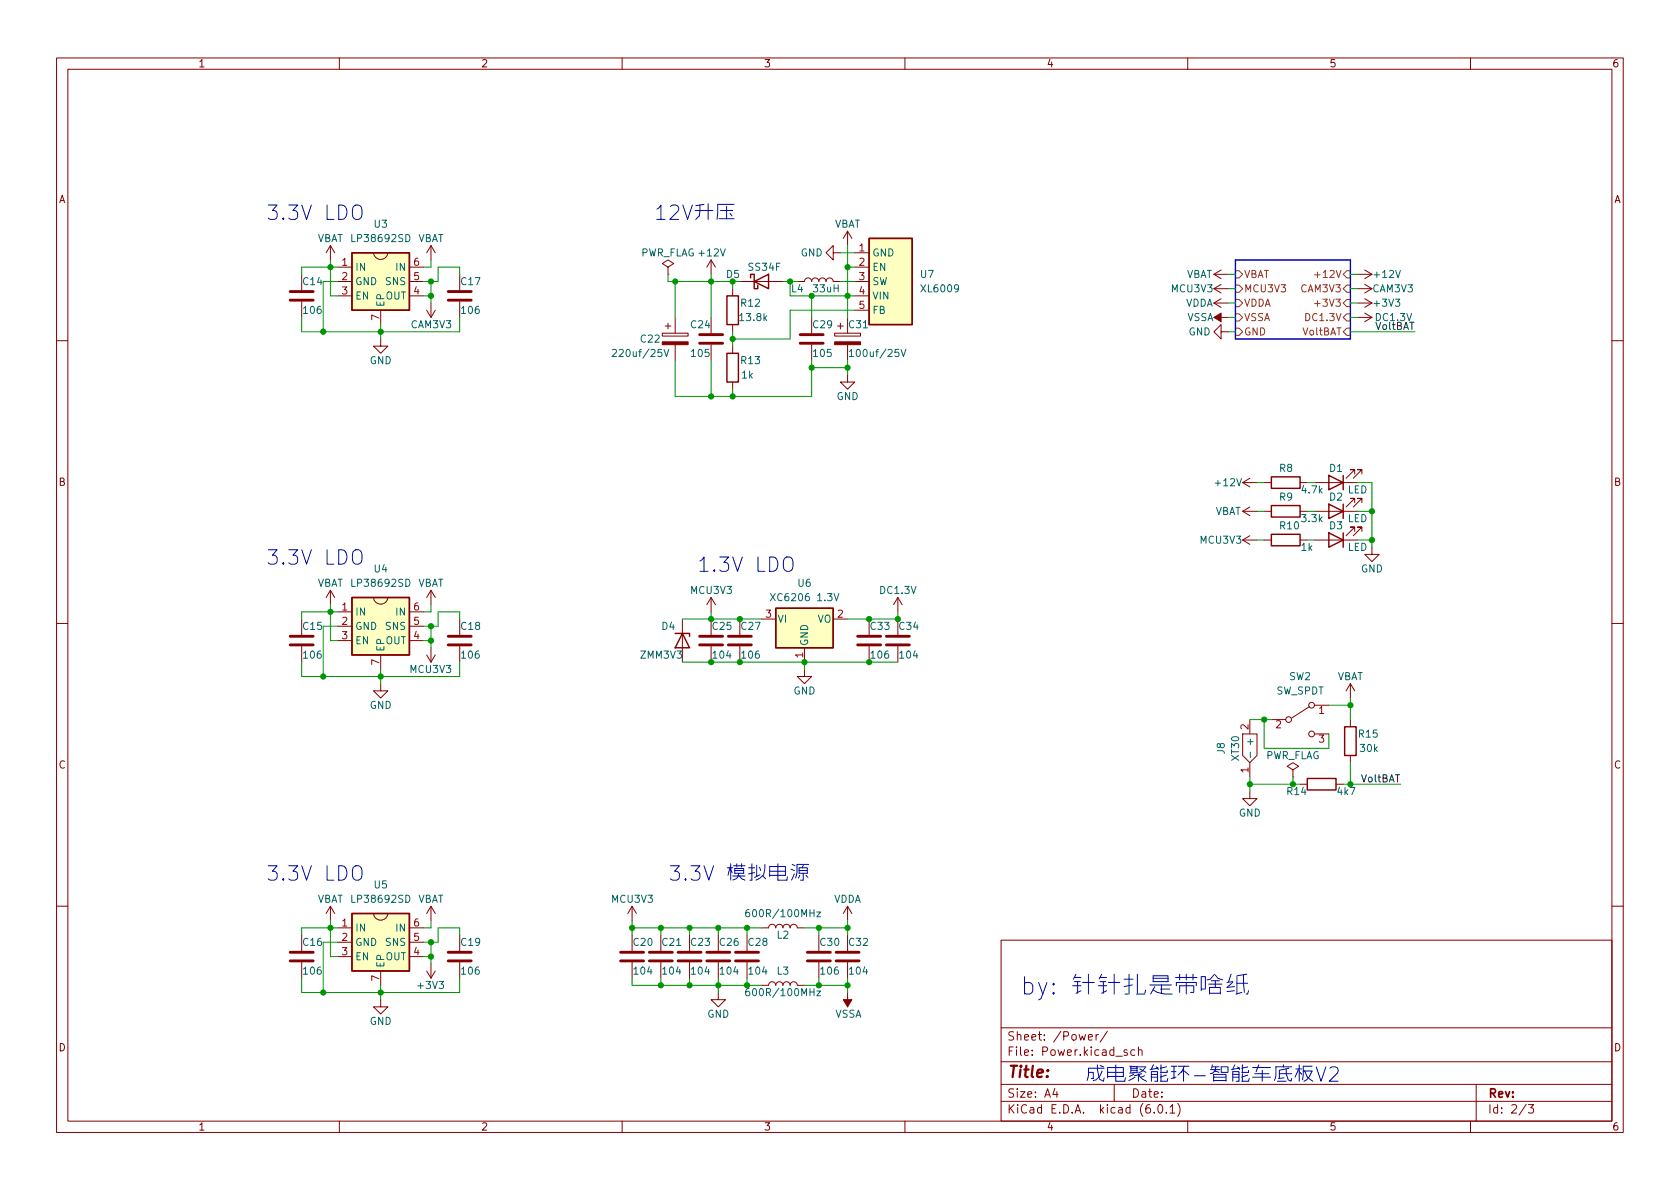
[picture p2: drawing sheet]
<svg xmlns="http://www.w3.org/2000/svg" width="297mm" height="210mm" viewBox="0 0 297 210" stroke-linecap="round" stroke-linejoin="round" font-family="sans-serif">
<g fill="none" stroke="#840000" stroke-width=".18">
<path d="M10 10.2h277v190.1h-277zM12 12.2h273v186.1h-273zM60 10.2v2M110 10.2v2M160 10.2v2M210 10.2v2M260 10.2v2M53.3 48.5v2.8M53.3 53.3v2.8M58.4 43.4v2.6M58.4 43.4l-.7 1.3M58.4 43.4l.8 1.3"/>
<path d="M59.7 49.8h2.5M59.7 47.2h2.5M59.7 52.3h2.5M66 44.7a1.27 1.27 0 0 0 1.3 1.2 1.27 1.27 0 0 0 1.3-1.2M67.3 59.9v1.3h1.3l-1.3 1.3-1.3-1.3h1.3M67.3 54.9v2.5M72.4 49.8h2.5M72.4 47.2h2.5M72.4 52.3h2.5M75.4 54.9l.8 1.2M76.2 43.4l-.8 1.3M76.2 43.4v2.6"/>
<path d="M76.2 53.6v2.5M76.2 43.4l.8 1.3M77 54.9l-.8 1.2M81.3 48.5v2.8M81.3 53.3v2.8M117.1 58.9h4.6v.5h-4.6zM117.6 57.7h1M118.1 47.2l1-.6-1-.6-1 .6 1 .6v1.3M118.1 48.5h.1M118.1 57.1v1.1M119.4 56.1v2.8M125.7 46v2.5"/>
<path d="M125.7 56.1v2.8M125.7 46l-.7 1.2M125.7 46l.8 1.2M129.5 51v1.3M129.5 57.4v1.3M130.8 49.8h7.6M141 49.8h1.2a.64 .64 0 0 1 .7-.7 .64 .64 0 0 1 .6 .7 .64 .64 0 0 1 .6-.7 .64 .64 0 0 1 .7 .7 .64 .64 0 0 1 .6-.7 .64 .64 0 0 1 .6 .7 .64 .64 0 0 1 .7-.7 .64 .64 0 0 1 .6 .7h1.3M143.5 56.1v2.8M147.3 44.7v-1.3l-1.3 1.3 1.3 1.3v-1.3h1.3M147.6 58.9h4.5v.5h-4.5zM148.1 57.7h1M148.6 57.1v1.1"/>
<path d="M149.9 40.9v2.5M149.9 56.1v2.8M149.9 40.9l-.8 1.3M149.9 40.9l.7 1.3M151.1 49.8h2.6M151.1 47.2h2.6M151.1 52.3h2.6M151.1 44.7h2.6M151.1 54.9h2.6M214.6 51h2.6M214.6 56.1h2.6M214.6 53.6h2.6"/>
<path d="M214.6 48.5h2.6M214.6 53.6l1.3 .8M214.6 51l1.3 .8M214.6 48.5l1.3 .8M215.9 58.7v-1.3l-1.3 1.3 1.3 1.2v-1.2h1.3M215.9 52.8l-1.3 .8M215.9 50.3l-1.3 .7M215.9 47.7l-1.3 .8M240 51h2.6M240 56.1h2.6M240 53.6h2.6M240 48.5h2.6"/>
<path d="M241.3 50.3l1.3 .7M241.3 55.4l1.3 .7M241.3 52.8l1.3 .8M241.3 47.7l1.3 .8M242.6 51l-1.3 .8M242.6 56.1l-1.3 .8M242.6 53.6l-1.3 .8M242.6 48.5l-1.3 .8M10 60.2h2M119.4 61v2.7M125.7 61v2.7M129.5 61.2v1.3"/>
<path d="M129.5 67.6v1.2M143.5 61v2.7M149.9 66.3v1.3h1.2l-1.2 1.2-1.3-1.2h1.3M149.9 61v2.7M285 60.2h2M219.7 85.3h2.5M219.7 85.3l1.3 .8M219.7 90.4l1.3 .8M219.7 90.4h2.5M219.7 95.5h2.5M219.7 95.5l1.3 .8M221 84.6l-1.3 .7"/>
<path d="M221 89.7l-1.3 .7M221 94.7l-1.3 .8M223.5 85.3h1.3M223.5 90.4h1.3M223.5 95.5h1.3M229.9 85.3h1.2M229.9 90.4h1.2M229.9 95.5h1.2M232.4 85.3h7.6M232.4 90.4h7.6M232.4 95.5h7.6M239.5 83.8v-.7h-.7h.7l-1.5 1.5"/>
<path d="M239.5 88.9v-.8h-.7h.7l-1.5 1.6M239.5 94v-.8h-.7h.7l-1.5 1.5M240.8 83.8v-.7h-.8h.8l-1.5 1.5M240.8 88.9v-.8h-.8h.8l-1.5 1.6M240.8 94v-.8h-.8h.8l-1.5 1.5M242.6 96.8v1.2h1.2l-1.2 1.3-1.3-1.3h1.3M10 110.2h2M53.3 109.5v2.8M53.3 114.3v2.8M58.4 104.4l-.7 1.3M58.4 104.4v2.5M58.4 104.4l.8 1.3"/>
<path d="M59.7 108.2h2.5M59.7 110.7h2.5M59.7 113.3h2.5M66 105.7a1.27 1.27 0 0 0 1.3 1.1 1.27 1.27 0 0 0 1.3-1.1M67.3 115.8v2.6M72.4 108.2h2.5M72.4 110.7h2.5M72.4 113.3h2.5M75.4 115.8l.8 1.3M76.2 104.4v2.5M76.2 114.5v2.6M76.2 104.4l-.8 1.3"/>
<path d="M76.2 104.4l.8 1.3M77 115.8l-.8 1.3M81.3 109.5v2.8M81.3 114.3v2.8M120.6 109.5v7.6M125.7 105.7v2.5M125.7 109.5v2.8M125.7 114.3v2.8M125.7 105.7l-.7 1.2M125.7 105.7l.8 1.2M130.8 109.5v2.8M130.8 114.3v2.8"/>
<path d="M134.6 109.5h2.6M142.2 118.4v1.2h1.3l-1.3 1.3-1.2-1.3h1.2M142.2 114.5v2.6M147.3 109.5h2.6M153.7 109.5v2.8M153.7 114.3v2.8M158.7 105.7v2.5M158.7 109.5v2.8M158.7 114.3v2.8M158.7 105.7l-.7 1.2M158.7 105.7l.8 1.2M285 110.2h2"/>
<path d="M67.3 120.9v1.3h1.3l-1.3 1.2-1.3-1.2h1.3M219.7 129.8h2.5v3.8l-1.2 1.3-1.3-1.3zM221 139.9v1.3h1.2l-1.2 1.3-1.3-1.3h1.3M221 127.2v2.6M221 134.9v2.5M224.8 127.2h2.5M228.6 136.1l1-.6-1-.6-1 .6 1 .6v1.3M228.6 137.4h.1M229.9 138.7h1.2M231.5 125l-3.2 2M232.4 124.7h2.5M232.4 129.8h2.5"/>
<path d="M236.2 138.7h1.3M238.8 120.9v2.5M238.8 127.2v1.3M238.8 133.6v1.3M238.8 120.9l-.8 1.3M238.8 120.9l.7 1.3M10 160.2h2M53.3 165.3v2.8M53.3 170.2v2.8M58.4 160.3v2.5M58.4 160.3l-.7 1.2M58.4 160.3l.8 1.2"/>
<path d="M59.7 164.1h2.5M59.7 166.6h2.5M59.7 169.2h2.5M66 161.5a1.27 1.27 0 0 0 1.3 1.2 1.27 1.27 0 0 0 1.3-1.2M67.3 176.8v1.2h1.3l-1.3 1.3-1.3-1.3h1.3M67.3 171.7v2.5M72.4 164.1h2.5M72.4 166.6h2.5M72.4 169.2h2.5M75.4 171.7l.8 1.3M76.2 160.3v2.5M76.2 170.4v2.6"/>
<path d="M76.2 160.3l-.8 1.2M76.2 160.3l.8 1.2M77 171.7l-.8 1.3M81.3 165.3v2.8M81.3 170.2v2.8M111.8 160.3l-.8 1.2M111.8 160.3v2.5M111.8 165.3v2.8M111.8 170.2v2.8M111.8 160.3l.7 1.2M116.8 165.3v2.8M116.8 170.2v2.8"/>
<path d="M121.9 165.3v2.8M121.9 170.2v2.8M127 175.5v1.3h1.3l-1.3 1.2-1.3-1.2h1.3M127 165.3v2.8M127 170.2v2.8M132.1 165.3v2.8M132.1 170.2v2.8M134.6 164.1h1.3a.64 .64 0 0 1 .6-.7 .64 .64 0 0 1 .7 .7 .64 .64 0 0 1 .6-.7 .64 .64 0 0 1 .6 .7 .64 .64 0 0 1 .7-.7 .64 .64 0 0 1 .6 .7 .64 .64 0 0 1 .6-.7 .64 .64 0 0 1 .7 .7h1.2M135.9 174.2a.64 .64 0 0 1 .6-.6 .64 .64 0 0 1 .7 .6 .64 .64 0 0 1 .6-.6 .64 .64 0 0 1 .6 .6 .64 .64 0 0 1 .7-.6 .64 .64 0 0 1 .6 .6 .64 .64 0 0 1 .6-.6 .64 .64 0 0 1 .7 .6M144.8 165.3v2.8M144.8 170.2v2.8M149.9 160.3v2.5"/>
<path d="M149.9 165.3v2.8M149.9 170.2v2.8M149.9 175.5v2.5M149.9 160.3l-.8 1.2M149.9 160.3l.7 1.2M177 166.3h108v32h-108zM285 160.2h2M60 198.3v2M110 198.3v2M160 198.3v2M177 194.8h108M177 191.8h108"/>
<path d="M177 187.8h108M177 181.8h108M186.5 192.5l-.4 1h1M186.9 193v1M192.4 183.4l.7-.1v-.3l-.5-.1-.2 .2 .1 .8h.6M193.8 182.9v1M194.2 182.9l-.3 .1-.1 .2M195.8 182.4l-1.3 1.9M197 191.8v3M199.3 185.7l-.4-.1-.2 .2 .1 .3 .5 .1v.4h-.6M200.6 185.7l-.4-.1-.3 .3v.4l.2 .3h.5M201.3 185.8l.2-.2 .4 .1v.9"/>
<path d="M201.3 185.1v1.5M204.1 196.7v.1M204.9 195.4l.2-.1a.81 .81 0 0 1 .6 .7 .81 .81 0 0 1-.3 .8h-.2a.81 .81 0 0 1-.6-.6 .81 .81 0 0 1 .3-.8zM206.2 196.7v.1M206.9 195.8l.4-.5v1.5M206.9 196.8h.8M208.2 195.1a1.72 1.72 0 0 1 0 2.3M210 198.3v2M260 198.3v2M261 191.8v6.5M269.9 195.3l-1.3 1.9M270.2 195.3h1l-.6 .6 .5 .1v.7l-.2 .1h-.5l-.2-.1"/>
<circle cx="227.8" cy="127.2" r=".51"/>
<circle cx="231.9" cy="124.7" r=".51"/>
<circle cx="231.9" cy="129.8" r=".51"/>
</g>
<g fill="none" stroke="#840000" stroke-width=".51">
<path d="M51.3 53.1h4.1M51.3 51.6h4.1M79.2 53.1h4.1M79.2 51.6h4.1M123.7 59.2h4.1M141.5 59.2h4M123.7 60.7h4.1M141.5 60.7h4M51.3 114h4.1M51.3 112.5h4.1M79.2 114h4.1M79.2 112.5h4.1"/>
<path d="M123.7 114h4.1M123.7 112.5h4.1M128.8 114h4M128.8 112.5h4M151.6 114h4.1M151.6 112.5h4.1M156.7 114h4.1M156.7 112.5h4.1M51.3 169.9h4.1M51.3 168.4h4.1M79.2 169.9h4.1M79.2 168.4h4.1"/>
<path d="M109.7 169.9h4.1M109.7 168.4h4.1M114.8 169.9h4.1M114.8 168.4h4.1M119.9 169.9h4.1M119.9 168.4h4.1M125 169.9h4M125 168.4h4M130 169.9h4.1M130 168.4h4.1M142.7 169.9h4.1M142.7 168.4h4.1"/>
<path d="M147.8 169.9h4.1M147.8 168.4h4.1"/>
</g>
<g fill="none" stroke="#840000" stroke-width=".25">
<path d="M62.2 44.7h10.2v10.2h-10.2zM128.5 52.3h2.1v5.1h-2.1zM132.7 49.1v-.6h.6v2.5h.7v-.6M133.3 49.8l2.6-1.3v2.5zM153.7 42.2h7.6v15.2h-7.6zM128.5 62.5h2.1v5.1h-2.1zM224.8 84.3h5.1v2.1h-5.1zM224.8 89.4h5.1v2h-5.1zM224.8 94.5h5.1v2h-5.1zM234.9 84.1l2.6 1.2-2.6 1.3zM234.9 89.1l2.6 1.3-2.6 1.3zM234.9 94.2l2.6 1.3-2.6 1.3z"/>
<path d="M237.5 84.1v2.5M237.5 89.1v2.6M237.5 94.2v2.6M62.2 105.7h10.2v10.1h-10.2zM119.4 112h2.5v.5M120.6 112l1.3 2.5h-2.5zM137.2 107.6h10.1v6.9h-10.1zM231.1 137.7h5.1v2h-5.1zM237.7 128.5h2.1v5.1h-2.1zM62.2 161.5h10.2v10.2h-10.2z"/>
</g>
<g fill="#840000" stroke="#840000" stroke-width=".18">
<path d="M117.1 60.4h4.6v.6h-4.6z"/>
<path d="M149.1 176.8h1.5l-.7 1.2z"/>
<path d="M214.6 56.1l1.3-.7v1.5z"/>
<path d="M147.6 60.4h4.5v.6h-4.5z"/>
</g>
<g fill="none" stroke="#006464" stroke-width=".18">
<path d="M108.3 61.9l.5-.1 .2 .3-.8 1h.8M117.4 61.8l.4 1.3 .4-1.3M150.2 62.1l.3-.3v1.3M150.2 63.1h.7M159.3 61.8l.4 1.3 .5-1.3M136.2 105l.9 1.2M137.1 105l-.9 1.2M147.5 105l.4 1.2 .4-1.2M221.1 133v1M132.4 160.8l-.3 .1a.85 .85 0 0 0 0 1.2l.4-.1 .1-.4-.3-.3-.3 .1-.2 .2M132.4 174.8l-.3 .1a.85 .85 0 0 0 0 1.2l.4-.1 .1-.5-.3-.2-.3 .1-.2 .1M144.4 161.3h.7l-.7 .8h.7"/>
<path d="M144.4 175.2h.7l-.7 .9h.7"/>
</g>
<g fill="#ffffc2" stroke="#ffffc2" stroke-width=".18">
<path d="M62.2 105.7h10.2v10.1h-10.2z"/>
<path d="M62.2 161.5h10.2v10.2h-10.2z"/>
<path d="M62.2 44.7h10.2v10.2h-10.2z"/>
<path d="M137.2 107.6h10.1v6.9h-10.1z"/>
<path d="M153.7 42.2h7.6v15.2h-7.6z"/>
</g>
<path d="M218.4 55.5h.7l.6 .6-.6 .7h-.7zM218.4 47.9h.7l.6 .6-.6 .6h-.7zM218.4 58h.7l.6 .7-.6 .6h-.7zM218.4 53h.7l.6 .6-.6 .6h-.7zM218.4 50.4h.7l.6 .6-.6 .7h-.7zM232.4 53.7h1M232.4 48.6h1M238.1 55.5h.7v1.3h-.7l-.6-.7zM238.1 53h.7v1.2h-.7l-.6-.6zM238.1 47.9h.7v1.2h-.7l-.6-.6zM238.1 50.4h.7v1.3h-.7l-.6-.7zM238.1 58h.7v1.3h-.7l-.6-.6z" fill="none" stroke="#725600" stroke-width=".18"/>
<g fill="none" stroke="#0000c2" stroke-width=".18">
<path d="M62.7 36.4a.84 .84 0 0 1 .9-.1 .84 .84 0 0 1 .4 .8v.9a.85 .85 0 0 1-.8 .8 .85 .85 0 0 1-.9-.8v-.9l.1-.5zM116.1 37l.8-.7v2.5M116.1 38.8h1.5M118.5 36.5l.4-.2h.6a.69 .69 0 0 1 .4 1l-1.5 1.5h1.6M120.7 36.3l.9 2.5 .8-2.5M122.9 37.2h3.1M123.8 36.3l-.2 1.9-.6 .6M124.5 36.1l-1.5 .3M125.2 36v2.8M127.1 38.7h2.7M127.4 37.2h2.2M128.5 36.5v2.2"/>
<path d="M129.1 37.7l.3 .5M129.8 36.1h-2.9l-.1 2.7M62.4 97.6a.85 .85 0 0 1 1-.4 .85 .85 0 0 1 .6 .9v.8a.85 .85 0 0 1-.8 .9 .85 .85 0 0 1-.9-.9zM138.9 98.6a.84 .84 0 0 1 .9 0 .84 .84 0 0 1 .4 .7v.9a.85 .85 0 0 1-.8 .9 .85 .85 0 0 1-.9-.9v-.9l.1-.4zM62.4 153.5a.85 .85 0 0 1 1-.4 .85 .85 0 0 1 .6 .8v.9a.85 .85 0 0 1-.8 .9 .85 .85 0 0 1-.9-.9zM118.5 153.1h1.6l-.8 1a.69 .69 0 0 1 .8 .5v.6l-.2 .3-.3 .1h-.7l-.4-.2M121.2 155.4l.1 .1-.1 .1-.1-.1 .1-.1v.2M122.2 153.1h1.6l-.9 1a.69 .69 0 0 1 .9 .5v.6l-.3 .3-.2 .1h-.8l-.3-.2M124.5 153.1l.8 2.5 .9-2.5M128.6 153.5h1M129.1 153.5l.3 .8M129.1 153.3l-.4 1.5"/>
<path d="M129.2 152.7v2.9M129.6 154.9h2.1M129.7 153.1h2M129.9 153.6h1.6v.8h-1.6zM129.9 153.9h1.6M130.3 152.7v.6M130.6 154.8l.5 .6 .6 .2M130.6 154.4l-.2 .8-.2 .2-.6 .2M131.1 152.7v.6M132.3 153.5h1.1M132.9 152.7v2.9h-.3M133.4 154.3l-1.1 .3"/>
<path d="M133.8 153v2M134.3 153.3l.2 .6M134.4 154.7l-1 .5M134.9 154.8l-.5 .5-.7 .3M134.9 154.9l.5 .5M135.2 152.9v.7l-.2 1.2M136.1 154.8h2.8v-1.6h-2.8v1.8M136.1 154.1h2.8M137.5 152.7v2.9h1.6l.1-.6M139.8 153.7l.6 .2M140.1 152.9l.5 .2M140.4 154.6l-.4 1"/>
<path d="M141.3 153.5h1.4v.9h-1.4zM141.3 153.9h1.4M141.4 154.8l-.2 .5M142 154.4v1.2h-.5M142 153l-.1 .5M142.5 154.8l.4 .4M143 152.9h-2.1v1.4l-.2 1M181.1 173.9l.3-.2h.6l.3 .2 .3 .4v.9l-.3 .4-.3 .2h-.6l-.3-.2M181.1 172.7v3.1M183.6 173.7l.8 2.1M185.1 173.7l-1 2.8-.5 .3M186.3 175.5l.1 .1-.1 .2-.2-.2 .2-.1v.3"/>
<path d="M186.3 173.9l.1 .1-.1 .2-.2-.2 .2-.1v.3M189.7 174.3h1.4M189.9 172.9h1.2M189.9 173.6h1.1M190.2 172.3l-.4 .8M190.5 173.6v2M191.1 175.2l-.9 .4M191.4 173.7h2.1M192.4 172.3v3.5M194.2 174.3h1.5M194.5 172.9h1.2M194.5 173.6h1"/>
<path d="M194.8 172.3l-.5 .8M195.1 173.6v2M195.7 175.2l-.9 .4M196 173.7h2M197 172.3v3.5M198.7 173.1h1.7M198.9 175.8h.6M199.6 172.3v3.5M200.2 174.2l-1.5 .3M200.9 175.8h1.5M201.1 172.3v3.3M202.6 175.1l-.2 .5"/>
<path d="M203.3 174.2h3.8M203.9 172.6h2.6v1h-2.6zM203.9 175.1l.7 .4 1.3 .3h1.4M203.9 173h2.6M204.2 174.5l-.8 1.3M205.2 174.9h1.6M205.3 174.2v1.4M207.8 172.9h3.9M208 174.3v-.6h3.5v.6M208.6 172.3v1M209.7 172.3v1M209.7 173.7v2.1"/>
<path d="M210.5 175.5h.6M210.9 172.3v1M211.1 175.3v-1h-2.5v1.2M212.4 174.9h.7M213.1 174.8v-2.1h-.7v2.5M213.7 174h2.4M213.9 175.8v-1.2h1.9v1.2M213.9 175.6h1.9M214.1 173.4h1.5M214.7 172.3l-.7 .8-.6 .2M214.9 172.4l.4 .6 .9 .3M214.9 173.4v1.2"/>
<path d="M217.7 172.3l-.5 1.3M218 173.7l-1.1 .9 1.4-.1M218 173.6l-1.1 .1M218.3 175.2l-1.4 .1M218.7 173.9h1.9M218.7 172.7v3.1M219.6 175.5l-1.1 .3M219.9 172.4l.1 3.1M220.5 172.3l-1.8 .3M220.7 175.2l-.1 .6h-.3M192.5 189.6h.8v1.1h-.4M194 188.3v.7l.4 1.8 .7 .4 .1-.6"/>
<path d="M194.5 188.4l.6 .3M194.9 189.4l-.4 .8-.7 .8-.5 .1M195.2 188.9h-2.7v1.3l-.3 .9M195.8 190.4h2.8v-1.6h-2.8v1.8M195.8 189.6h2.8M197.3 188.3v2.9h1.6l.1-.6M199.7 188.5l2.9 .2M199.7 189.7h.9M200 188.9h1M200 189.3h1M200 188.5v1.1M200.3 189.6h.7"/>
<path d="M200.4 190l-.7 .4M200.7 190.5l-1.1 .6M201 188.5v1.2M201.3 190.1v1.1M201.4 190l.1 .4 .5 .4 .7 .4M201.5 189l1.1 .6M201.9 189.9l-1.3 .3M202.4 190.2l-.6 .3M202.5 188.8l-.5 .6-.7 .3M203.3 189.1l1.4-.2 .1 .2M203.6 191.2v-1.7h1.1v1.7h-.5M203.6 190h1.1"/>
<path d="M203.6 190.5h1.1M203.9 188.3l-.3 .7M204.4 188.7l.4 .2M205.3 188.3v1.3M205.3 189.9v1.3M206.2 188.7l-1 .2M206.2 190.1l-1 .4M206.4 189.3v.3h-1.2M206.5 190.7l-.1 .5h-1.2M207.1 188.5h1M207.1 189.5h.8M207.6 188.5v2.2"/>
<path d="M207.9 190.5l-.8 .2M208.3 188.5h1.9M209 189.4l-.7 .7M209.3 188.9v2.3M209.4 189.4l.8 .7M209.4 188.5l-.5 1.1M211.2 190.2h1.9M214 189.1h1.7M214.3 188.7h1.3M214.3 188.3l-.1 .6M214.6 191.2v-1.2h2.2v1.2M214.6 190.5h2.2"/>
<path d="M214.6 191.1h2.2M214.8 189.3l-.3 .4-.5 .2M214.8 189.4l.8 .2M214.9 188.7l-.1 .8M215.9 189.5v-.8h1.2v.8M215.9 189.6h1.2M217.7 189.1l1.4-.2 .1 .2M218 191.2v-1.7h1.1v1.7h-.5M218 190h1.1M218 190.5h1.1M218.3 188.3l-.3 .7M218.8 188.7l.4 .2"/>
<path d="M219.7 188.3v1.3M219.7 189.9v1.3M220.6 188.7l-1.1 .2M220.6 190.1l-1.1 .4M220.8 189.3v.3h-1.3M220.9 190.7l-.1 .5h-1.3M221.5 190.5h3.1M221.5 188.8h3.1M221.8 189.9h2.6M222.6 188.3l-.5 1.2M223.2 189.3v1.9M225.8 191.2h1.6"/>
<path d="M226.2 189.9h2.2M226.9 188.3v.4M227 190.6l-.9 .1M227.4 189v.9l.4 1.1 .5 .2 .1-.5M227.9 188.9l-1.7 .4v1.4M228.4 188.7h-2.8v1.5l-.2 .9M229.1 189h1.1M229.6 189.1l-.6 1.4M229.7 188.3v2.9M229.7 189.5l.5 .5M230.4 189.4h1.6l-.5 1-.5 .6-.4 .2M230.7 189.4l.5 1.1 .9 .7"/>
<path d="M232 188.5h-1.6l-.1 2.5M232.7 188.7l.9 2.5 .8-2.5M235.1 188.9l.4-.2h.6a.69 .69 0 0 1 .4 1l-1.5 1.5h1.6"/>
</g>
<path d="M218.4 46h20.4v13.9h-20.4z" fill="none" stroke="#0000c2" stroke-width=".25"/>
<g fill="none" stroke="#009600" stroke-width=".18">
<path d="M53.3 56.1v2.6h28v-2.6M58.4 46v6.3h1.3M59.7 47.2h-6.4v1.3M59.7 49.8h-2.6v8.9M67.3 57.4v2.5M74.9 52.3h1.3M76.2 46v1.2h-1.3M76.2 49.8v3.8M81.3 48.5v-1.3h-3.8v2.6h-2.6M118.1 48.5v1.3h11.4v1.2M119.4 49.8v6.3M125.7 48.5v7.6"/>
<path d="M129.5 58.7v2.5M138.4 49.8h2.6M139.7 49.8v2.5h11.4M143.5 52.3v3.8M148.6 49.8h2.5M148.6 44.7h2.5M149.9 47.2h1.2M149.9 43.4v12.7M151.1 54.9h-11.4v5h-10.2M217.2 58.7h1.2M217.2 56.1h1.2M217.2 51h1.2"/>
<path d="M217.2 53.6h1.2M217.2 48.5h1.2M238.8 58.7h11.4M238.8 56.1h1.2M238.8 51h1.2M238.8 53.6h1.2M238.8 48.5h1.2M119.4 63.7v6.4h24.1v-6.4M125.7 63.7v6.4M129.5 68.8v1.3M143.5 65h6.4M149.9 63.7v2.6"/>
<path d="M222.2 85.3h1.3M222.2 90.4h1.3M222.2 95.5h1.3M231.1 85.3h1.3M231.1 90.4h1.3M231.1 95.5h1.3M240 85.3h2.6v11.5M240 90.4h2.6M240 95.5h2.6M53.3 117.1v2.5h28v-2.5M58.4 106.9v6.4h1.3M59.7 110.7h-2.6v8.9"/>
<path d="M59.7 108.2h-6.4v1.3M67.3 118.4v2.5M74.9 113.3h1.3M76.2 106.9v1.3h-1.3M76.2 110.7v3.8M81.3 109.5v-1.3h-3.8v2.5h-2.6M120.6 117.1h38.1M120.6 109.5h14M125.7 108.2v1.3M142.2 117.1v1.3M158.7 108.2v1.3h-8.8M221 127.2h3.8"/>
<path d="M221 138.7h8.9M221 137.4v2.5M223.5 127.2v5.1h11.4v-2.5M228.6 137.4v1.3M234.9 124.7h3.9M237.5 138.7h10.1M238.8 123.4v3.8M238.8 134.9v3.8M53.3 173v2.5h28v-2.5M58.4 162.8v6.4h1.3M59.7 164.1h-6.4v1.2M59.7 166.6h-2.6v8.9"/>
<path d="M67.3 174.2v2.6M74.9 169.2h1.3M76.2 162.8v1.3h-1.3M76.2 166.6v3.8M81.3 165.3v-1.2h-3.8v2.5h-2.6M111.8 164.1h22.8M111.8 162.8v2.5M111.8 173v1.2h22.8M116.8 164.1v1.2M116.8 173v1.2M121.9 164.1v1.2M121.9 173v1.2"/>
<path d="M127 164.1v1.2M127 173v2.5M132.1 164.1v1.2M132.1 173v1.2M142.2 164.1h7.7M142.2 174.2h7.7M144.8 164.1v1.2M144.8 173v1.2M149.9 162.8v2.5M149.9 173v2.5"/>
</g>
<g fill="#009600" stroke="#009600" stroke-width=".18">
<circle cx="129.5" cy="59.9" r=".46"/>
<circle cx="129.5" cy="49.8" r=".46"/>
<circle cx="125.7" cy="49.8" r=".46"/>
<circle cx="119.4" cy="49.8" r=".46"/>
<circle cx="76.2" cy="52.3" r=".46"/>
<circle cx="76.2" cy="49.8" r=".46"/>
<circle cx="125.7" cy="70.1" r=".46"/>
<circle cx="129.5" cy="70.1" r=".46"/>
<circle cx="58.4" cy="164.1" r=".46"/>
<circle cx="67.3" cy="175.5" r=".46"/>
<circle cx="57.1" cy="175.5" r=".46"/>
<circle cx="76.2" cy="169.2" r=".46"/>
<circle cx="76.2" cy="166.6" r=".46"/>
<circle cx="111.8" cy="164.1" r=".46"/>
<circle cx="127" cy="164.1" r=".46"/>
<circle cx="121.9" cy="164.1" r=".46"/>
<circle cx="116.8" cy="164.1" r=".46"/>
<circle cx="127" cy="174.2" r=".46"/>
<circle cx="121.9" cy="174.2" r=".46"/>
<circle cx="132.1" cy="164.1" r=".46"/>
<circle cx="125.7" cy="109.5" r=".46"/>
<circle cx="130.8" cy="117.1" r=".46"/>
<circle cx="130.8" cy="109.5" r=".46"/>
<circle cx="116.8" cy="174.2" r=".46"/>
<circle cx="125.7" cy="117.1" r=".46"/>
<circle cx="132.1" cy="174.2" r=".46"/>
<circle cx="76.2" cy="110.7" r=".46"/>
<circle cx="76.2" cy="113.3" r=".46"/>
<circle cx="57.1" cy="119.6" r=".46"/>
<circle cx="58.4" cy="108.2" r=".46"/>
<circle cx="67.3" cy="119.6" r=".46"/>
<circle cx="67.3" cy="58.7" r=".46"/>
<circle cx="57.1" cy="58.7" r=".46"/>
<circle cx="58.4" cy="47.2" r=".46"/>
<circle cx="153.7" cy="117.1" r=".46"/>
<circle cx="153.7" cy="109.5" r=".46"/>
<circle cx="149.9" cy="174.2" r=".46"/>
<circle cx="144.8" cy="174.2" r=".46"/>
<circle cx="144.8" cy="164.1" r=".46"/>
<circle cx="142.2" cy="117.1" r=".46"/>
<circle cx="149.9" cy="164.1" r=".46"/>
<circle cx="158.7" cy="109.5" r=".46"/>
<circle cx="242.6" cy="90.4" r=".46"/>
<circle cx="242.6" cy="95.5" r=".46"/>
<circle cx="139.7" cy="49.8" r=".46"/>
<circle cx="143.5" cy="52.3" r=".46"/>
<circle cx="149.9" cy="65" r=".46"/>
<circle cx="143.5" cy="65" r=".46"/>
<circle cx="149.9" cy="47.2" r=".46"/>
<circle cx="149.9" cy="52.3" r=".46"/>
<circle cx="223.5" cy="127.2" r=".46"/>
<circle cx="221" cy="138.7" r=".46"/>
<circle cx="228.6" cy="138.7" r=".46"/>
<circle cx="238.8" cy="138.7" r=".46"/>
<circle cx="238.8" cy="124.7" r=".46"/>
</g>
<g font-size="3.5" fill="#0000c2">
<text x="47" y="38.9">3.3V LDO</text>
<text x="47" y="99.9">3.3V LDO</text>
<text x="123.2" y="101.1">1.3V LDO</text>
<text x="47" y="155.8">3.3V LDO</text>
</g>
<text font-size="2.8" fill="#840000" x="178" y="190.6">Title:</text>
<g font-size="2.1" fill="#840000">
<text x="178" y="184">Sheet: /Power/</text>
<text x="178" y="186.7">File: Power.kicad_sch</text>
<text x="178" y="196.9">KiCad E.D.A. kicad (6.0.1)</text>
<text x="178" y="194.1">Size: A4</text>
<text x="200" y="194.1">Date:</text>
<text x="263" y="194.1">Rev:</text>
<text x="263" y="196.9">Id: 2/3</text>
</g>
<g font-size="1.8" fill="#840000">
<text x="35" y="11.9">1</text>
<text x="85" y="11.9">2</text>
<text x="135" y="11.9">3</text>
<text x="185" y="11.9">4</text>
<text x="235" y="11.9">5</text>
<text x="285" y="11.9">6</text>
<text x="10.3" y="35.9">A</text>
<text x="285.3" y="35.9">A</text>
<text x="10.3" y="85.9">B</text>
<text x="285.3" y="85.9">B</text>
<text x="10.3" y="135.9">C</text>
<text x="285.3" y="135.9">C</text>
<text x="10.3" y="185.9">D</text>
<text x="285.3" y="185.9">D</text>
<text x="35" y="199.9">1</text>
<text x="85" y="199.9">2</text>
<text x="135" y="199.9">3</text>
<text x="185" y="199.9">4</text>
<text x="235" y="199.9">5</text>
<text x="285" y="199.9">6</text>
</g>
<g font-size="1.8" fill="#006464">
<text x="66.2" y="40.3">U3</text>
<text x="147.5" y="40.3">VBAT</text>
<text x="56" y="42.8">VBAT</text>
<text x="62.5" y="42.8">LP38692SD</text>
<text x="62.7" y="47.9">IN</text>
<text x="70.1" y="47.9">IN</text>
<text x="73.8" y="42.8">VBAT</text>
<text x="113.1" y="45.3">PWR_FLAG +12V</text>
<text x="132.4" y="47.9">SS34F</text>
<text x="141.5" y="45.3">GND</text>
<text x="154.2" y="45.3">GND</text>
<text x="154.2" y="47.9">EN</text>
<text x="53.6" y="50.4">C14</text>
<text x="62.7" y="50.4">GND</text>
<text x="62.7" y="53">EN</text>
<text x="68.1" y="53">OUT</text>
<text x="68.2" y="50.4">SNS</text>
<text x="81.6" y="50.4">C17</text>
<text x="139.9" y="51.7">L4</text>
<text x="143.9" y="51.7">33uH</text>
<text x="154.2" y="50.4">SW</text>
<text x="154.2" y="53">VIN</text>
<text x="162.8" y="49.1">U7</text>
<text x="163.1" y="51.7">XL6009</text>
<text x="207.2" y="51.7">MCU3V3</text>
<text x="209.7" y="49.1">VBAT</text>
<text x="242.7" y="51.7">CAM3V3</text>
<text x="243.1" y="49.1">+12V</text>
<text x="53.8" y="55.5">106</text>
<text x="67.9" y="54.4" transform="rotate(-90 67.9 54.4)">EP</text>
<text x="72.7" y="58">CAM3V3</text>
<text x="81.7" y="55.5">106</text>
<text x="122.2" y="58">C24</text>
<text x="131" y="56.8">13.8k</text>
<text x="131.1" y="54.2">R12</text>
<text x="143.8" y="58">C29</text>
<text x="150.2" y="58">C31</text>
<text x="154.2" y="55.5">FB</text>
<text x="209.6" y="54.2">VDDA</text>
<text x="209.8" y="56.8">VSSA</text>
<text x="210.1" y="59.3">GND</text>
<text x="243.1" y="54.2">+3V3</text>
<text x="65.3" y="64.4">GND</text>
<text x="109.1" y="63.1">220uf/25V</text>
<text x="113.3" y="60.6">C22</text>
<text x="122.3" y="63.1">105</text>
<text x="131.1" y="64.4">R13</text>
<text x="143.9" y="63.1">105</text>
<text x="151" y="63.1">100uf/25V</text>
<text x="131.2" y="66.9">1k</text>
<text x="147.9" y="70.7">GND</text>
<text x="226.2" y="83.4">R8</text>
<text x="235.1" y="83.4">D1</text>
<text x="215" y="86">+12V</text>
<text x="226.2" y="88.5">R9</text>
<text x="230.3" y="87.2">4.7k</text>
<text x="235.1" y="88.5">D2</text>
<text x="238.3" y="87.2">LED</text>
<text x="214.8" y="91.1">VBAT</text>
<text x="226.4" y="93.6">R10</text>
<text x="230.3" y="92.3">3.3k</text>
<text x="235.1" y="93.6">D3</text>
<text x="238.3" y="92.3">LED</text>
<text x="66.2" y="101.2">U4</text>
<text x="212.3" y="96.1">MCU3V3</text>
<text x="230.1" y="97.4">1k</text>
<text x="238.3" y="97.4">LED</text>
<text x="240.6" y="101.2">GND</text>
<text x="56" y="103.8">VBAT</text>
<text x="62.5" y="103.8">LP38692SD</text>
<text x="73.8" y="103.8">VBAT</text>
<text x="122.2" y="105">MCU3V3</text>
<text x="137" y="106.3">XC6206 1.3V</text>
<text x="141.1" y="103.8">U6</text>
<text x="155.7" y="105">DC1.3V</text>
<text x="53.6" y="111.4">C15</text>
<text x="62.7" y="108.8">IN</text>
<text x="62.7" y="111.4">GND</text>
<text x="62.7" y="113.9">EN</text>
<text x="68.1" y="113.9">OUT</text>
<text x="68.2" y="111.4">SNS</text>
<text x="70.1" y="108.8">IN</text>
<text x="81.6" y="111.4">C18</text>
<text x="117" y="111.4">D4</text>
<text x="126" y="111.4">C25</text>
<text x="131.1" y="111.4">C27</text>
<text x="137.4" y="110.1">VI</text>
<text x="144.5" y="110.1">VO</text>
<text x="154" y="111.4">C33</text>
<text x="159.1" y="111.4">C34</text>
<text x="53.8" y="116.5">106</text>
<text x="67.9" y="115.3" transform="rotate(-90 67.9 115.3)">EP</text>
<text x="72.6" y="119">MCU3V3</text>
<text x="81.7" y="116.5">106</text>
<text x="113.3" y="116.5">ZMM3V3</text>
<text x="126.1" y="116.5">104</text>
<text x="131.2" y="116.5">106</text>
<text x="142.9" y="114.3" transform="rotate(-90 142.9 114.3)">GND</text>
<text x="154.1" y="116.5">106</text>
<text x="159.2" y="116.5">104</text>
<text x="65.3" y="125.3">GND</text>
<text x="140.3" y="122.8">GND</text>
<text x="225.6" y="122.8">SW_SPDT</text>
<text x="228" y="120.3">SW2</text>
<text x="236.4" y="120.3">VBAT</text>
<text x="221.6" y="131.3" transform="rotate(-90 221.6 131.3)">+</text>
<text x="240.3" y="130.4">R15</text>
<text x="216.5" y="133.3" transform="rotate(-90 216.5 133.3)">J8</text>
<text x="219.1" y="134.4" transform="rotate(-90 219.1 134.4)">XT30</text>
<text x="223.6" y="134.2">PWR_FLAG</text>
<text x="240.6" y="133">30k</text>
<text x="227.6" y="140.6">R14</text>
<text x="236.5" y="140.6">4k7</text>
<text x="219" y="144.4">GND</text>
<text x="56" y="159.6">VBAT</text>
<text x="62.5" y="159.6">LP38692SD</text>
<text x="66.2" y="157.1">U5</text>
<text x="73.8" y="159.6">VBAT</text>
<text x="108.2" y="159.6">MCU3V3</text>
<text x="147.4" y="159.6">VDDA</text>
<text x="53.6" y="167.3">C16</text>
<text x="62.7" y="164.7">IN</text>
<text x="62.7" y="167.3">GND</text>
<text x="68.2" y="167.3">SNS</text>
<text x="70.1" y="164.7">IN</text>
<text x="81.6" y="167.3">C19</text>
<text x="112.1" y="167.3">C20</text>
<text x="117.1" y="167.3">C21</text>
<text x="122.2" y="167.3">C23</text>
<text x="127.3" y="167.3">C26</text>
<text x="132.4" y="167.3">C28</text>
<text x="132.8" y="162.2">600R/100MHz</text>
<text x="137.4" y="166">L2</text>
<text x="145.1" y="167.3">C30</text>
<text x="150.2" y="167.3">C32</text>
<text x="53.8" y="172.3">106</text>
<text x="62.7" y="169.8">EN</text>
<text x="67.9" y="171.2" transform="rotate(-90 67.9 171.2)">EP</text>
<text x="68.1" y="169.8">OUT</text>
<text x="81.7" y="172.3">106</text>
<text x="112.2" y="172.3">104</text>
<text x="117.3" y="172.3">104</text>
<text x="122.3" y="172.3">104</text>
<text x="127.4" y="172.3">104</text>
<text x="132.5" y="172.3">104</text>
<text x="137.4" y="172.3">L3</text>
<text x="145.2" y="172.3">106</text>
<text x="150.3" y="172.3">104</text>
<text x="74" y="174.9">+3V3</text>
<text x="125" y="180">GND</text>
<text x="132.8" y="176.1">600R/100MHz</text>
<text x="147.6" y="180">VSSA</text>
<text x="65.3" y="181.2">GND</text>
</g>
<g font-size="1.8" fill="#a90000">
<text x="60.5" y="47">1</text>
<text x="73.2" y="47">6</text>
<text x="151.9" y="44.4">1</text>
<text x="151.9" y="47">2</text>
<text x="60.5" y="49.5">2</text>
<text x="60.5" y="52.1">3</text>
<text x="73.2" y="52.1">4</text>
<text x="73.2" y="49.5">5</text>
<text x="151.9" y="49.5">3</text>
<text x="151.9" y="52.1">4</text>
<text x="67.1" y="56.6" transform="rotate(-90 67.1 56.6)">7</text>
<text x="151.9" y="54.6">5</text>
<text x="60.5" y="107.9">1</text>
<text x="73.2" y="107.9">6</text>
<text x="60.5" y="110.5">2</text>
<text x="60.5" y="113">3</text>
<text x="73.2" y="113">4</text>
<text x="73.2" y="110.5">5</text>
<text x="135.4" y="109.2">3</text>
<text x="148.1" y="109.2">2</text>
<text x="67.1" y="117.6" transform="rotate(-90 67.1 117.6)">7</text>
<text x="142" y="116.3" transform="rotate(-90 142 116.3)">1</text>
<text x="220.7" y="129" transform="rotate(-90 220.7 129)">2</text>
<text x="225.6" y="128.8">2</text>
<text x="233.2" y="126.2">1</text>
<text x="233.2" y="131.3">3</text>
<text x="220.7" y="136.6" transform="rotate(-90 220.7 136.6)">1</text>
<text x="60.5" y="163.8">1</text>
<text x="60.5" y="166.4">2</text>
<text x="73.2" y="166.4">5</text>
<text x="73.2" y="163.8">6</text>
<text x="60.5" y="168.9">3</text>
<text x="67.1" y="173.5" transform="rotate(-90 67.1 173.5)">7</text>
<text x="73.2" y="168.9">4</text>
</g>
<text font-size="1.8" fill="#009600" x="128.5" y="49.1">D5</text>
<g font-size="1.8" fill="#725600">
<text x="219.9" y="49.1">VBAT</text>
<text x="219.9" y="51.7">MCU3V3</text>
<text x="230.1" y="51.7">CAM3V3</text>
<text x="233.1" y="49.1">+12V</text>
<text x="219.9" y="56.8">VSSA</text>
<text x="219.9" y="59.3">GND</text>
<text x="219.9" y="54.2">VDDA</text>
<text x="230.3" y="59.3">VoltBAT</text>
<text x="231.1" y="56.8">DC1.3V</text>
<text x="233.1" y="54.2">+3V3</text>
</g>
<g font-size="1.8" fill="#0f0f0f">
<text x="243.2" y="58.3">VoltBAT</text>
<text x="243.3" y="56.8">DC1.3V</text>
<text x="240.7" y="138.3">VoltBAT</text>
</g>
</svg>
